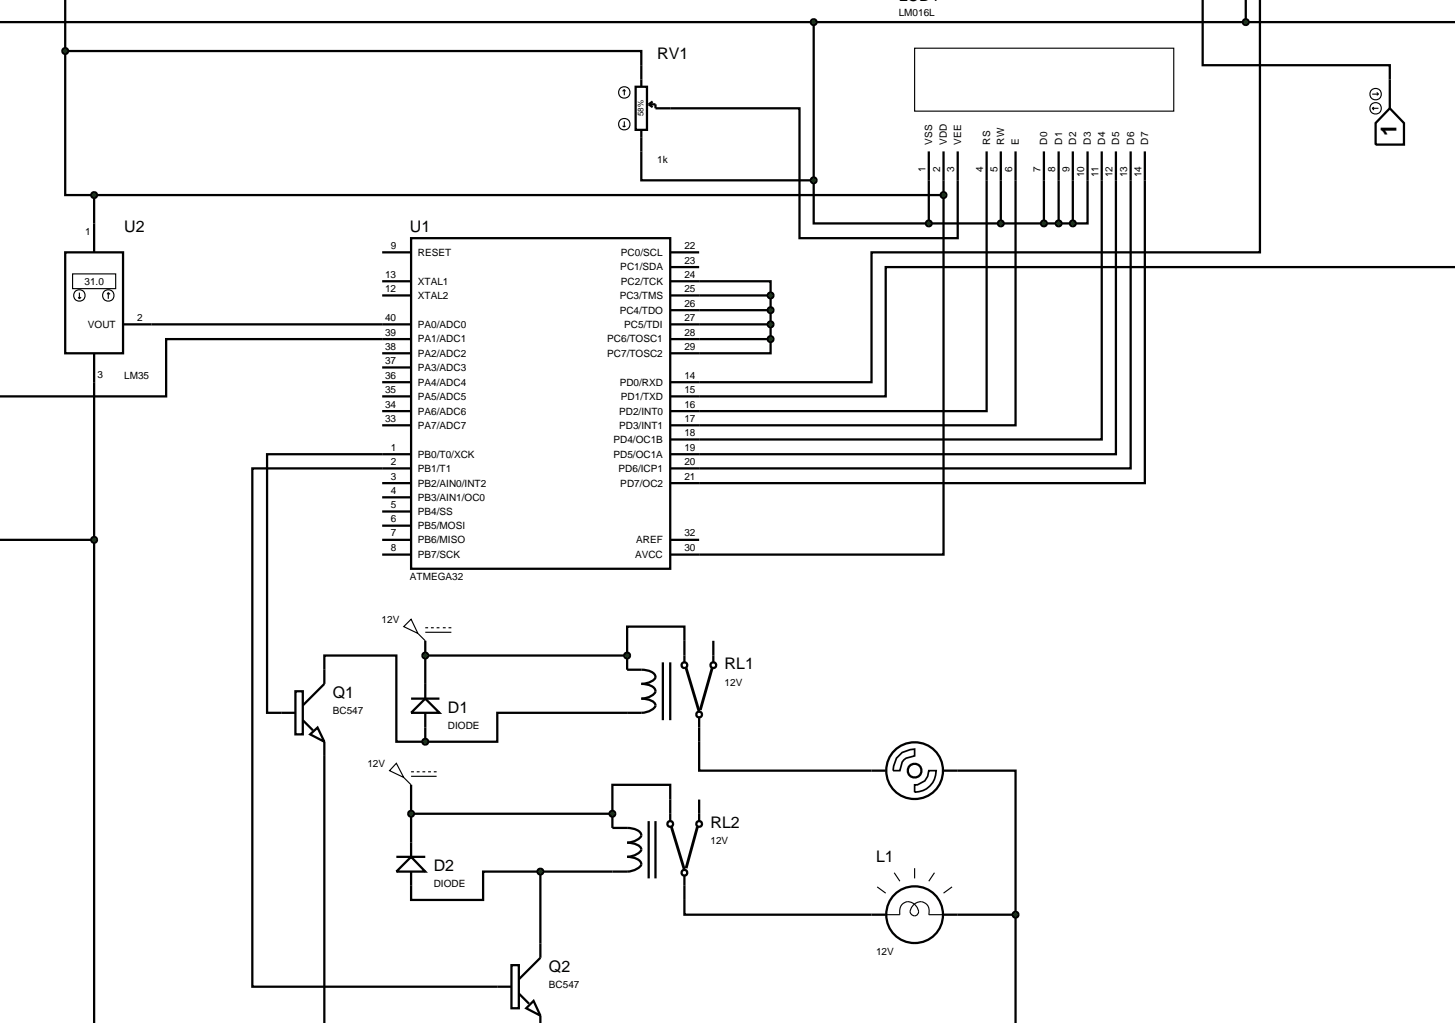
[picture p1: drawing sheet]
<svg xmlns="http://www.w3.org/2000/svg" width="257mm" height="180mm" viewBox="0 0 257 180" stroke-linecap="round" stroke-linejoin="round" font-family="sans-serif">
<g fill="none" stroke="#000" stroke-width=".4">
<path d="M11.5 0v9M212.1 0v11.5h33v2.5M219.7 0v3.9M222.2 0v44.5h-68.5v22.9h-35.5M-.1 3.9h256.7M11.5 9h101.6v2.5M11.5 9v25.4h5.1M118.2 19.1h22.8v22.9h27.9v-10.2M143.5 3.9v27.9M16.6 34.4v5M16.6 34.4h149.8M113.1 26.7v5.1h30.4"/>
<path d="M143.5 31.8v7.6h20.3M163.8 39.4h25.4M163.8 31.8v7.6M166.4 34.4v63.4h-48.2M166.4 31.8v2.6M174 31.8v40.7h-55.8M176.5 31.8v7.6M179.1 31.8v43.2h-60.9M184.1 31.8v7.6M186.7 31.8v7.6M189.2 31.8v7.6M191.8 31.8v7.6h-2.6"/>
<path d="M194.3 31.8v45.7h-76.1M196.8 31.8v48.3h-78.6M199.4 31.8v50.8h-81.2M201.9 31.8v53.4h-83.7M26.7 57.2h45.8M67.4 52.1h5.1M67.4 44.5h5.1M67.4 49.6h5.1M72.5 42h45.7v58.3h-45.7zM72.5 59.8h-43.2v10.1h-29.4M118.2 49.6h17.7v2.5M118.2 57.2h17.7"/>
<path d="M118.2 59.8h17.7M118.2 52.1h17.7M118.2 54.7h17.7M118.2 44.5h5.1M118.2 47.1h5.1M135.9 59.8v2.5h-17.7M135.9 52.1v7.7M256.6 47.1h-100.4v22.8h-38M16.6 67.4v113M67.4 67.4h5.1M67.4 69.9h5.1M67.4 72.5h5.1"/>
<path d="M67.4 75h5.1M67.4 62.3h5.1M67.4 64.8h5.1M-.1 95.2h16.7M67.4 95.2h5.1M67.4 85.2h5.1M67.4 87.7h5.1M67.4 90.2h5.1M67.4 92.7h5.1M67.4 97.8h5.1M72.5 80.1h-25.4v45.6h2.5M72.5 82.6h-28v91.4h43.2"/>
<path d="M118.2 95.2h5.1M57.2 118.1v-2.5h12.7v15.2h5.1M75 113v7.6M75 115.6h35.6M110.6 115.6v2.5M120.7 113v-2.5h-10.1v5.1M57.2 133.3v47.1M72.5 138.4v10.2M75 128.3v2.5M110.6 125.7h-22.9v5.1h-12.7M123.3 130.8v5.1h30.4M168.9 135.9h10.2v25.4"/>
<path d="M72.5 143.5h35.5M95.3 153.7h-10.1v5h-12.7v-2.5M95.3 153.7h12.7M95.3 153.7v12.7M108 143.5v2.5M118.2 141v-2.6h-10.2v5.1M120.7 158.7v2.6h33M168.9 161.3h10.2M179.1 161.3v19.1"/>
</g>
<path d="M219.3 3.6l.4-.2-.5 .5zM219.7 3.4l.4 .2 .1 .3zM219.7 4.4l.5-.5-.1 .3zM219.2 3.9l.5 .5-.3-.1z" fill="#004000" stroke="#000" stroke-width=".4"/>
<path d="M219.2 3.9l.5-.5 .5 .5-.5 .5z" fill="#004000"/>
<g fill="none" stroke="#000" stroke-width=".4">
<path d="M245.1 19.1l2.5 2.6v3.8h-5v-3.8zM245.1 14v5.1M163.8 26.7v5.1M166.4 26.7v5.1M168.9 26.7v5.1M174 26.7v5.1M176.5 26.7v5.1M179.1 26.7v5.1M184.1 26.7v5.1M186.7 26.7v5.1M189.2 26.7v5.1M191.8 26.7v5.1"/>
<path d="M194.3 26.7v5.1M196.8 26.7v5.1M199.4 26.7v5.1M201.9 26.7v5.1"/>
</g>
<g fill="none" stroke="#000" stroke-width=".2">
<path d="M161.3 8.5h45.7v11.1h-45.7zM242 19.1l.3 .3M242 19.1h1.1M242 16.6h1.1M242.3 18.9l-.3 .2M242.8 16.3l.3 .3M243.1 16.6l-.3 .2"/>
<circle cx="242.6" cy="19.1" r="1.01"/>
<circle cx="242.6" cy="16.6" r="1.01"/>
</g>
<g fill="#004000" stroke="#000" stroke-width=".4">
<path d="M143.1 3.6l.4-.2-.5 .5zM143.5 3.4l.3 .1 .2 .4zM143.5 4.4l.5-.5-.1 .3zM143 3.9l.5 .5-.3-.1z"/>
<path d="M188.8 39.1l.4-.2-.5 .5zM189.2 38.9l.4 .2 .1 .3zM189.7 39.4l-.1 .3-.4 .2zM188.7 39.4l.5 .5-.4-.2z"/>
<path d="M186.3 39.1l.4-.2-.5 .5zM186.7 38.9l.3 .1 .2 .4zM186.7 39.9l.5-.5-.2 .4zM186.2 39.4l.5 .5-.4-.2z"/>
<path d="M183.7 39.1l.4-.2-.5 .5zM184.1 38.9l.3 .1 .2 .4zM184.1 39.9l.5-.5-.2 .4zM183.6 39.4l.5 .5-.4-.2z"/>
<path d="M176.2 39l.3-.1-.5 .5zM176.5 38.9l.3 .1 .2 .4zM177 39.4l-.1 .3-.4 .2zM176 39.4l.5 .5-.4-.2z"/>
<path d="M163.5 39l.3-.1-.5 .5zM163.8 38.9l.3 .1 .2 .4zM164.3 39.4l-.2 .4-.3 .1zM163.3 39.4l.5 .5-.4-.2z"/>
</g>
<g fill="#004000">
<path d="M143 3.9l.5-.5 .5 .5-.5 .5z"/>
<path d="M188.7 39.4l.5-.5 .5 .5-.5 .5z"/>
<path d="M186.2 39.4l.5-.5 .5 .5-.5 .5z"/>
<path d="M183.6 39.4l.5-.5 .5 .5-.5 .5z"/>
<path d="M176 39.4l.5-.5 .5 .5-.5 .5z"/>
<path d="M163.3 39.4l.5-.5 .5 .5-.5 .5z"/>
</g>
<path d="M112.1 15.3h2v7.6h-2zM113.1 11.5v3.8M114.4 18.4l.7 .5M114.4 18.4h1.2v.7h2.6M115.1 17.9l-.7 .5M113.1 22.9v3.8" fill="none" stroke="#000" stroke-width=".4"/>
<g fill="none" stroke="#000" stroke-width=".2">
<path d="M110.1 15.8l-.3 .3M110.1 15.8l.2 .3M110.1 15.8v1M109.8 22.2l.3 .2M110.1 21.4v1M110.3 22.2l-.2 .2"/>
<circle cx="110.1" cy="16.3" r="1.01"/>
<circle cx="110.1" cy="21.9" r="1.01"/>
</g>
<g fill="#004000" stroke="#000" stroke-width=".4">
<path d="M143.2 31.4l.3-.1-.5 .5zM143.5 31.3l.4 .2 .1 .3zM143.5 32.3l.5-.5-.1 .3zM143 31.8l.5 .5-.3-.1z"/>
<path d="M11.2 8.6l.3-.1-.5 .5zM11.5 8.5l.4 .2 .1 .3zM11.5 9.5l.5-.5-.2 .4zM11 9l.5 .5-.4-.2z"/>
<path d="M166.1 34l.3-.1-.5 .5zM166.4 33.9l.4 .2 .1 .3zM166.9 34.4l-.1 .3-.4 .2zM165.9 34.4l.5 .5-.4-.2z"/>
</g>
<g fill="#004000">
<path d="M143.5 31.3l.5 .5-.5 .5-.5-.5z"/>
<path d="M11.5 8.5l.5 .5-.5 .5-.5-.5z"/>
<path d="M166.4 33.9l.5 .5-.5 .5-.5-.5z"/>
</g>
<path d="M16.6 39.4v5.1M11.5 44.5h10.2v17.8h-10.2zM21.7 57.2h5M16.6 62.3v5.1" fill="none" stroke="#000" stroke-width=".4"/>
<g fill="none" stroke="#000" stroke-width=".2">
<path d="M12.8 48.3h7.6v2.6h-7.6zM13.8 52.4l.2 .3M14 51.6v1.1M14.3 52.4l-.3 .3M19.1 51.6l-.2 .3M19.1 51.6l.3 .3M19.1 51.6v1.1"/>
<circle cx="14" cy="52.1" r="1.01"/>
<circle cx="19.1" cy="52.1" r="1.01"/>
</g>
<g fill="#004000" stroke="#000" stroke-width=".4">
<path d="M16.3 34l.3-.1-.5 .5zM16.6 33.9l.3 .1 .2 .4zM16.6 34.9l.5-.5-.2 .4zM16.1 34.4l.5 .5-.4-.2z"/>
<path d="M16.3 94.8l.3-.1-.5 .5zM16.6 94.7l.3 .1 .2 .4zM17.1 95.2l-.2 .4-.3 .1zM16.1 95.2l.5 .5-.4-.2z"/>
</g>
<g fill="#004000">
<path d="M16.6 33.9l.5 .5-.5 .5-.5-.5z"/>
<path d="M16.6 94.7l.5 .5-.5 .5-.5-.5z"/>
</g>
<path d="M71.2 110.5l1.3-1.3 1.2 2.5zM73.7 111.7l1.3 1.3M75 110.7h.5M75 111.5h4.6M76 110.7h.5M77 110.7h.5M78.1 110.7h.5M79.1 110.7h.5" fill="none" stroke="#000" stroke-width=".2"/>
<g fill="none" stroke="#000" stroke-width=".4">
<path d="M57.2 118.1v2.5l-3.8 3.8M110.6 118.1a8.2 8.2 0 0 1 4.2 .4 .88 .88 0 0 1 .8 .8 .88 .88 0 0 1-.8 .9l-1.1 .3-.6 .1a2.98 2.98 0 0 1 2.4 .9 .91 .91 0 0 1-.7 1.2l-1.1 .4-.6 .1a3.2 3.2 0 0 1 2.4 .9 .88 .88 0 0 1-.7 1.1 6.6 6.6 0 0 1-4.2 .5M116.9 116.8v10.2M118.2 116.8v10.2M120.7 113v3.8M125.8 113v3.8M49.6 125.7h2.5M52.1 121.9h1.3v7.6h-1.3zM53.4 127l1.8 1.8M54.7 129.5l1.3-1.2 1.2 2.5zM57.2 130.8v2.5M72.5 123.2h5"/>
<path d="M75 123.2l2.5 2.5h-5zM75 120.6v2.6M75 125.7v2.6M123.3 126.5v4.3"/>
<circle cx="120.7" cy="117.3" r=".51"/>
<circle cx="125.8" cy="117.3" r=".51"/>
<circle cx="123.3" cy="126" r=".51"/>
</g>
<path d="M121 117.8l2.3 7.7M125.6 117.8l-2.1 7.4" fill="none" stroke="#000" stroke-width=".5"/>
<path d="M74.7 130.4l.3-.1-.5 .5zM75 130.3l.3 .1 .2 .4zM75 131.3l.5-.5-.2 .4zM74.5 130.8l.5 .5-.3-.1z" fill="#004000" stroke="#000" stroke-width=".4"/>
<path d="M75 130.3l.5 .5-.5 .5-.5-.5z" fill="#004000"/>
<g fill="none" stroke="#000" stroke-width=".4">
<path d="M153.7 135.9h2.5M166.4 135.9h2.5M69.9 151.1h5.1M72.5 151.1l2.5 2.6h-5.1zM72.5 148.6v2.5M72.5 153.7v2.5M108 146a8.3 8.3 0 0 1 4.3 .3 .91 .91 0 0 1 .7 1.3 3.2 3.2 0 0 1-2.4 1 3.3 3.3 0 0 1 2.4 .9l.1 .3a2.73 2.73 0 0 1-2.5 1.3 3.1 3.1 0 0 1 2.4 .9 .9 .9 0 0 1-.7 1.2 6.7 6.7 0 0 1-4.3 .5M114.4 144.8v10.1M115.6 144.8v10.1M118.2 141v3.8M120.7 154.4v4.3M123.3 141v3.8"/>
<path d="M87.7 174h2.5M90.2 170.2h1.3v7.6h-1.3zM91.5 175.2l1.8 1.8M94.1 176.5l1.2 2.6-2.5-1.3zM95.3 166.4v2.5l-3.8 3.8M95.3 179.1v1.3"/>
<circle cx="161.3" cy="135.9" r="1.21"/>
<circle cx="161.3" cy="135.9" r="5"/>
<circle cx="118.2" cy="145.3" r=".51"/>
<circle cx="120.7" cy="153.9" r=".51"/>
<circle cx="123.3" cy="145.3" r=".51"/>
</g>
<path d="M158.1 133.7l1-1 1.4-.5 .8-.1v1.2l-1.5 .4-.4 .3-.3 .4-.4 1.5h-1.2l.1-.8zM161.3 138.4h.5l1.3-.7 .5-.8 .2-1h1.3a3.8 3.8 0 0 1-3.8 3.8z" fill="none" stroke="#000" stroke-width=".3"/>
<path d="M69.9 134.6l1.3 2.5-2.5-1.2zM71.2 137.1l1.3 1.3M72.5 136.1h.5M72.5 136.9h4.5M73.5 136.1h.5M74.5 136.1h.5M75.5 136.1h.5M76.5 136.1h.5" fill="none" stroke="#000" stroke-width=".2"/>
<path d="M118.4 145.8l2.3 7.6M123 145.8l-2 7.3" fill="none" stroke="#000" stroke-width=".5"/>
<path d="M107.7 143.1l.3-.1-.5 .5zM108 143l.4 .2 .1 .3zM108.5 143.5l-.2 .4-.3 .1zM107.5 143.5l.5 .5-.3-.1z" fill="#004000" stroke="#000" stroke-width=".4"/>
<path d="M107.5 143.5l.5-.5 .5 .5-.5 .5z" fill="#004000"/>
<g fill="none" stroke="#000" stroke-width=".4">
<path d="M153.7 161.3h2.5M166.4 161.3h2.5"/>
<circle cx="161.3" cy="161.3" r="5"/>
</g>
<path d="M154.7 156.4l1.5 1.1M157.7 153.9l1 1.5M161.3 153.1v1.8M164.8 153.9l-1 1.5M167.9 156.4l-1.5 1.1M156.2 161.3h2.5a1.64 1.64 0 0 1 .3-1.7 1.64 1.64 0 0 1 1.6-.5 1.88 1.88 0 0 1 1.4 1.9 .78 .78 0 0 1-1.2 .3 .78 .78 0 0 1-.1-1.2 1.66 1.66 0 0 1 2.2-1 1.66 1.66 0 0 1 .9 2.2h2.6" fill="none" stroke="#000" stroke-width=".2"/>
<g fill="#004000" stroke="#000" stroke-width=".4">
<path d="M178.8 160.9l.3-.1-.5 .5zM179.1 160.8l.3 .1 .2 .4zM179.6 161.3l-.1 .3-.4 .2zM178.6 161.3l.5 .5-.4-.2z"/>
<path d="M110.2 115.3l.4-.2-.5 .5zM110.6 115.1l.3 .1 .2 .4zM111.1 115.6l-.2 .4-.3 .1zM110.1 115.6l.5 .5-.3-.1z"/>
<path d="M72.2 143.1l.3-.1-.5 .5zM72.5 143l.4 .2 .1 .3zM72.5 144l.5-.5-.2 .4zM72 143.5l.5 .5-.3-.1z"/>
<path d="M74.7 115.2l.3-.1-.5 .5zM75 115.1l.3 .1 .2 .4zM75 116.1l.5-.5-.2 .4zM74.5 115.6l.5 .5-.3-.1z"/>
<path d="M94.9 153.4l.4-.2-.5 .5zM95.3 153.2l.3 .1 .2 .4zM95.8 153.7l-.2 .4-.3 .1zM94.8 153.7l.5 .5-.3-.1z"/>
<path d="M135.6 51.7l.3-.1-.5 .5zM135.9 51.6l.3 .1 .2 .4zM135.9 52.6l.5-.5-.2 .4zM135.4 52.1l.5 .5-.4-.2z"/>
<path d="M135.6 54.3l.3-.1-.5 .5zM135.9 54.2l.3 .1 .2 .4zM135.9 55.2l.5-.5-.2 .4zM135.4 54.7l.5 .5-.4-.2z"/>
<path d="M135.6 56.8l.3-.1-.5 .5zM135.9 56.7l.3 .1 .2 .4zM135.9 57.7l.5-.5-.2 .4zM135.4 57.2l.5 .5-.4-.2z"/>
<path d="M135.6 59.4l.3-.1-.5 .5zM135.9 59.3l.4 .2 .1 .3zM135.9 60.3l.5-.5-.2 .4zM135.4 59.8l.5 .5-.4-.2z"/>
</g>
<g fill="#004000">
<path d="M179.1 160.8l.5 .5-.5 .5-.5-.5z"/>
<path d="M110.1 115.6l.5-.5 .5 .5-.5 .5z"/>
<path d="M72 143.5l.5-.5 .5 .5-.5 .5z"/>
<path d="M74.5 115.6l.5-.5 .5 .5-.5 .5z"/>
<path d="M94.8 153.7l.5-.5 .5 .5-.5 .5z"/>
<path d="M135.4 52.1l.5-.5 .5 .5-.5 .5z"/>
<path d="M135.4 54.7l.5-.5 .5 .5-.5 .5z"/>
<path d="M135.9 56.7l.5 .5-.5 .5-.5-.5z"/>
<path d="M135.9 59.3l.5 .5-.5 .5-.5-.5z"/>
</g>
<text font-size="3.9" x="246.3" y="24" transform="rotate(-90 246.3 24)">1</text>
<g font-size="2.8">
<text x="158.5" y=".2">LCD1</text>
<text x="115.9" y="10.4">RV1</text>
<text x="21.9" y="40.9">U2</text>
<text x="72.3" y="40.9">U1</text>
<text x="127.8" y="118.1">RL1</text>
<text x="58.7" y="123.2">Q1</text>
<text x="79" y="125.8">D1</text>
<text x="125.3" y="146.1">RL2</text>
<text x="76.5" y="153.7">D2</text>
<text x="154.5" y="152.1">L1</text>
<text x="96.8" y="171.5">Q2</text>
</g>
<g font-size="1.8">
<text x="158.5" y="2.9">LM016L</text>
<text x="115.9" y="28.8">1k</text>
<text x="164.4" y="25.5" transform="rotate(-90 164.4 25.5)">VSS</text>
<text x="167" y="25.5" transform="rotate(-90 167 25.5)">VDD</text>
<text x="169.5" y="25.5" transform="rotate(-90 169.5 25.5)">VEE</text>
<text x="174.6" y="25.5" transform="rotate(-90 174.6 25.5)">RS</text>
<text x="177.1" y="25.5" transform="rotate(-90 177.1 25.5)">RW</text>
<text x="179.7" y="25.5" transform="rotate(-90 179.7 25.5)">E</text>
<text x="184.7" y="25.5" transform="rotate(-90 184.7 25.5)">D0</text>
<text x="187.3" y="25.5" transform="rotate(-90 187.3 25.5)">D1</text>
<text x="189.8" y="25.5" transform="rotate(-90 189.8 25.5)">D2</text>
<text x="192.4" y="25.5" transform="rotate(-90 192.4 25.5)">D3</text>
<text x="194.9" y="25.5" transform="rotate(-90 194.9 25.5)">D4</text>
<text x="197.4" y="25.5" transform="rotate(-90 197.4 25.5)">D5</text>
<text x="200" y="25.5" transform="rotate(-90 200 25.5)">D6</text>
<text x="202.5" y="25.5" transform="rotate(-90 202.5 25.5)">D7</text>
<text x="163.2" y="30.3" transform="rotate(-90 163.2 30.3)">1</text>
<text x="165.8" y="30.3" transform="rotate(-90 165.8 30.3)">2</text>
<text x="168.3" y="30.3" transform="rotate(-90 168.3 30.3)">3</text>
<text x="173.4" y="30.3" transform="rotate(-90 173.4 30.3)">4</text>
<text x="175.9" y="30.3" transform="rotate(-90 175.9 30.3)">5</text>
<text x="178.5" y="30.3" transform="rotate(-90 178.5 30.3)">6</text>
<text x="183.5" y="30.3" transform="rotate(-90 183.5 30.3)">7</text>
<text x="186.1" y="30.3" transform="rotate(-90 186.1 30.3)">8</text>
<text x="188.6" y="30.3" transform="rotate(-90 188.6 30.3)">9</text>
<text x="191.2" y="31.3" transform="rotate(-90 191.2 31.3)">10</text>
<text x="193.7" y="31.3" transform="rotate(-90 193.7 31.3)">11</text>
<text x="196.2" y="31.3" transform="rotate(-90 196.2 31.3)">12</text>
<text x="198.8" y="31.3" transform="rotate(-90 198.8 31.3)">13</text>
<text x="201.3" y="31.3" transform="rotate(-90 201.3 31.3)">14</text>
<text x="15" y="41.4">1</text>
<text x="68.9" y="43.9">9</text>
<text x="73.7" y="45.1">RESET</text>
<text x="109.4" y="47.7">PC1/SDA</text>
<text x="109.5" y="45.1">PC0/SCL</text>
<text x="120.7" y="43.9">22</text>
<text x="120.7" y="46.5">23</text>
<text x="14.9" y="50.2">31.0</text>
<text x="67.9" y="51.5">12</text>
<text x="67.9" y="49">13</text>
<text x="73.7" y="52.7">XTAL2</text>
<text x="73.7" y="50.2">XTAL1</text>
<text x="109.3" y="52.7">PC3/TMS</text>
<text x="109.5" y="50.2">PC2/TCK</text>
<text x="120.7" y="49">24</text>
<text x="120.7" y="51.5">25</text>
<text x="15.5" y="57.8">VOUT</text>
<text x="24.2" y="56.6">2</text>
<text x="67.9" y="59.2">39</text>
<text x="67.9" y="56.6">40</text>
<text x="73.7" y="57.8">PA0/ADC0</text>
<text x="109.3" y="55.3">PC4/TDO</text>
<text x="110.1" y="57.8">PC5/TDI</text>
<text x="120.7" y="54.1">26</text>
<text x="120.7" y="56.6">27</text>
<text x="120.7" y="59.2">28</text>
<text x="67.9" y="64.2">37</text>
<text x="67.9" y="61.7">38</text>
<text x="73.7" y="65.4">PA3/ADC3</text>
<text x="73.7" y="62.9">PA2/ADC2</text>
<text x="73.7" y="60.4">PA1/ADC1</text>
<text x="107.1" y="60.4">PC6/TOSC1</text>
<text x="107.1" y="62.9">PC7/TOSC2</text>
<text x="120.7" y="61.7">29</text>
<text x="17.2" y="66.6">3</text>
<text x="21.9" y="66.9">LM35</text>
<text x="67.9" y="71.9">34</text>
<text x="67.9" y="69.3">35</text>
<text x="67.9" y="66.8">36</text>
<text x="73.7" y="70.5">PA5/ADC5</text>
<text x="73.7" y="68">PA4/ADC4</text>
<text x="109.3" y="68">PD0/RXD</text>
<text x="109.5" y="70.5">PD1/TXD</text>
<text x="120.7" y="66.8">14</text>
<text x="120.7" y="69.3">15</text>
<text x="120.7" y="71.9">16</text>
<text x="67.9" y="74.4">33</text>
<text x="73.7" y="75.6">PA7/ADC7</text>
<text x="73.7" y="73.1">PA6/ADC6</text>
<text x="109.2" y="73.1">PD2/INT0</text>
<text x="109.2" y="75.6">PD3/INT1</text>
<text x="120.7" y="74.4">17</text>
<text x="120.7" y="76.9">18</text>
<text x="68.9" y="79.5">1</text>
<text x="68.9" y="82">2</text>
<text x="73.7" y="80.7">PB0/T0/XCK</text>
<text x="73.7" y="83.2">PB1/T1</text>
<text x="108.2" y="78.1">PD4/OC1B</text>
<text x="108.2" y="80.7">PD5/OC1A</text>
<text x="109.1" y="83.2">PD6/ICP1</text>
<text x="120.7" y="79.5">19</text>
<text x="120.7" y="82">20</text>
<text x="68.9" y="84.6">3</text>
<text x="68.9" y="87.1">4</text>
<text x="68.9" y="89.6">5</text>
<text x="73.7" y="85.8">PB2/AIN0/INT2</text>
<text x="73.7" y="88.3">PB3/AIN1/OC0</text>
<text x="109.4" y="85.8">PD7/OC2</text>
<text x="120.7" y="84.6">21</text>
<text x="68.9" y="92.1">6</text>
<text x="68.9" y="94.6">7</text>
<text x="73.7" y="90.8">PB4/SS</text>
<text x="73.7" y="93.3">PB5/MOSI</text>
<text x="73.7" y="95.8">PB6/MISO</text>
<text x="112.2" y="95.8">AREF</text>
<text x="120.7" y="94.6">32</text>
<text x="68.9" y="97.2">8</text>
<text x="73.7" y="98.4">PB7/SCK</text>
<text x="112" y="98.4">AVCC</text>
<text x="120.7" y="97.2">30</text>
<text x="72.3" y="102.3">ATMEGA32</text>
<text x="67.3" y="109.8">12V</text>
<text x="58.7" y="126">BC547</text>
<text x="127.8" y="121">12V</text>
<text x="79" y="128.6">DIODE</text>
<text x="64.8" y="135.2">12V</text>
<text x="125.3" y="148.9">12V</text>
<text x="76.5" y="156.5">DIODE</text>
<text x="154.5" y="168.4">12V</text>
<text x="96.8" y="174.3">BC547</text>
</g>
<text font-size="1.4" x="113.5" y="20.5" transform="rotate(-90 113.5 20.5)">58%</text>
</svg>
